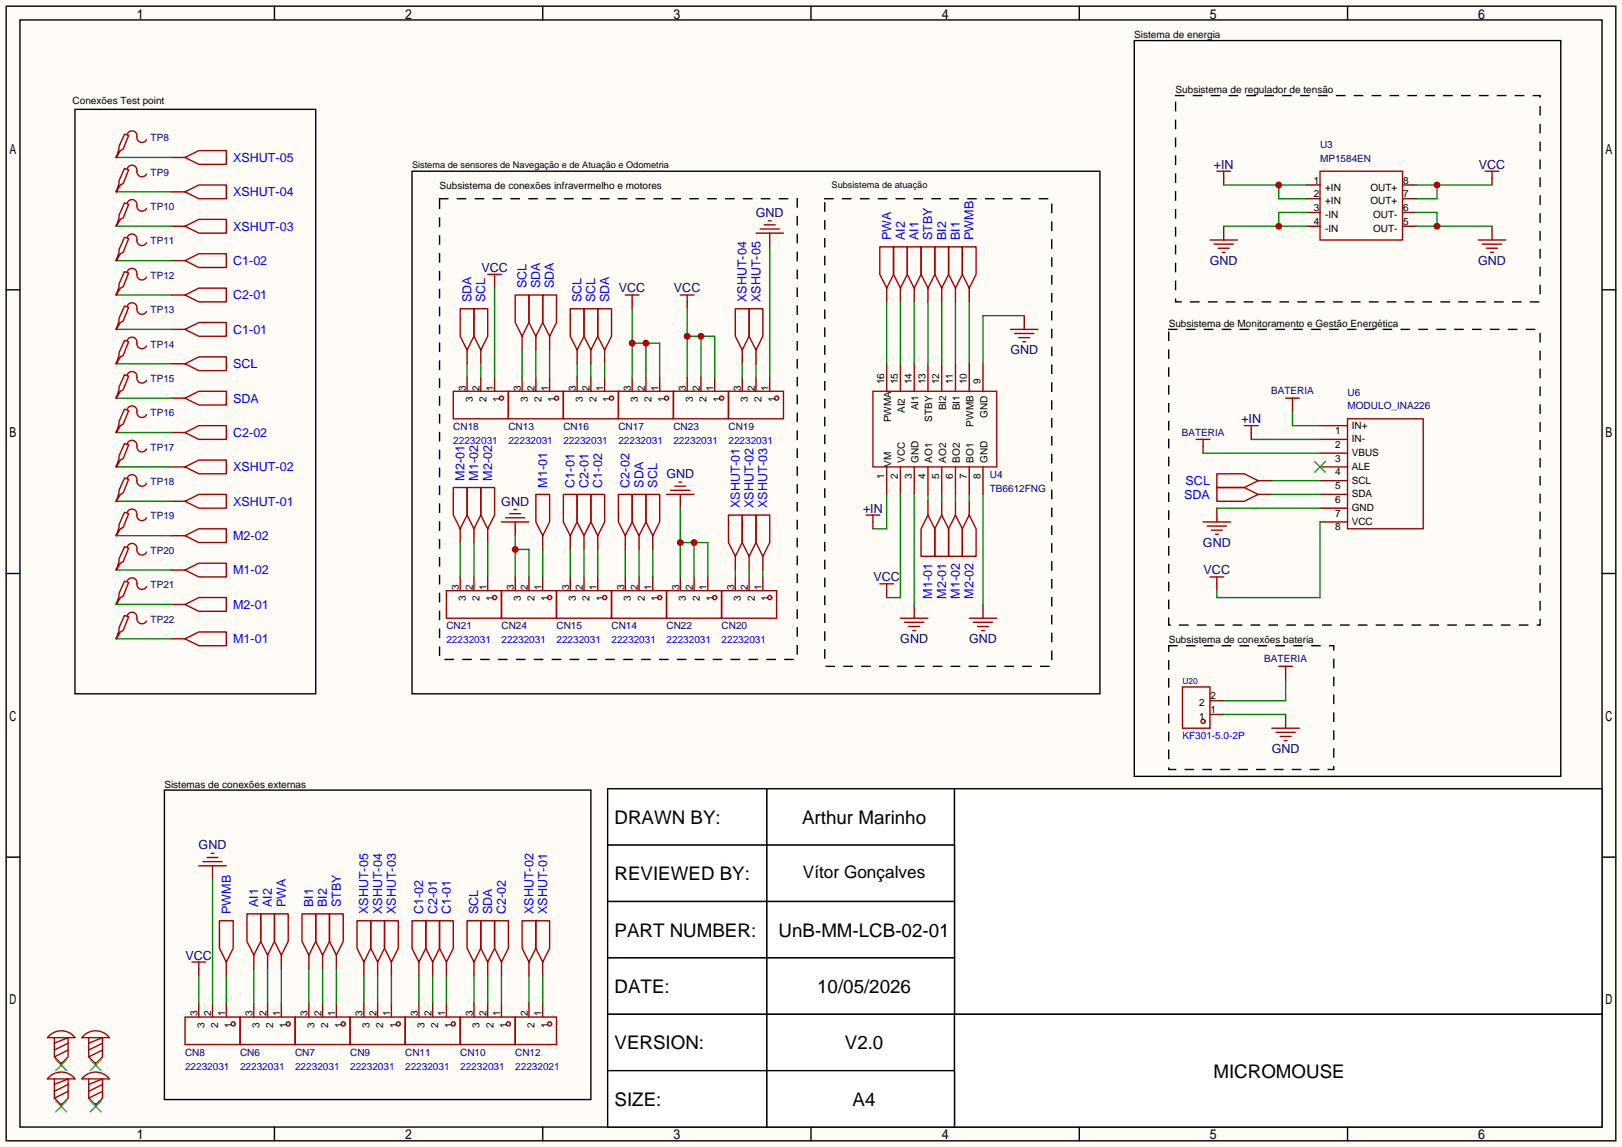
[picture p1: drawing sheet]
<svg xmlns="http://www.w3.org/2000/svg" width="299mm" height="212mm" viewBox="0 0 299 212" stroke-linecap="round" stroke-linejoin="round" font-family="sans-serif">
<path d="M0 0h299.5v211.8h-299.5z" fill="#fffcf7"/>
<g fill="none" stroke="#000" stroke-width=".25">
<path d="M1.1 1.1h297.2v209.6h-297.2zM3.7 3.7h292.1v204.5h-292.1zM50.7 1.1v2.6M100.2 1.1v2.6M149.7 1.1v2.6M199.3 1.1v2.6M248.8 1.1v2.6M1.1 53.5h2.6M295.8 53.5h2.5M1.1 105.9h2.6M295.8 105.9h2.5M1.1 158.3h2.6"/>
<path d="M295.8 158.3h2.5M50.7 208.2v2.5M100.2 208.2v2.5M149.7 208.2v2.5M199.3 208.2v2.5M248.8 208.2v2.5"/>
</g>
<path d="M112.2 145.7h29.4v10.4h-29.4z" fill="#fff"/>
<path d="M112.2 145.7h29.4v10.4h-29.4z" fill="none" stroke="#000" stroke-width=".25"/>
<path d="M141.6 145.7h34.6v10.4h-34.6z" fill="#fff"/>
<path d="M141.6 145.7h34.6v10.4h-34.6z" fill="none" stroke="#000" stroke-width=".25"/>
<path d="M176.2 145.7h119.6v41.6h-119.6z" fill="#fff"/>
<path d="M176.2 145.7h119.6v41.6h-119.6z" fill="none" stroke="#000" stroke-width=".25"/>
<path d="M112.2 156.1h29.4v10.4h-29.4z" fill="#fff"/>
<path d="M112.2 156.1h29.4v10.4h-29.4z" fill="none" stroke="#000" stroke-width=".25"/>
<path d="M141.6 156.1h34.6v10.4h-34.6z" fill="#fff"/>
<path d="M141.6 156.1h34.6v10.4h-34.6z" fill="none" stroke="#000" stroke-width=".25"/>
<path d="M112.2 166.5h29.4v10.4h-29.4z" fill="#fff"/>
<path d="M112.2 166.5h29.4v10.4h-29.4z" fill="none" stroke="#000" stroke-width=".25"/>
<path d="M141.6 166.5h34.6v10.4h-34.6z" fill="#fff"/>
<path d="M141.6 166.5h34.6v10.4h-34.6z" fill="none" stroke="#000" stroke-width=".25"/>
<path d="M112.2 176.9h29.4v10.4h-29.4z" fill="#fff"/>
<path d="M112.2 176.9h29.4v10.4h-29.4z" fill="none" stroke="#000" stroke-width=".25"/>
<path d="M141.6 176.9h34.6v10.4h-34.6z" fill="#fff"/>
<path d="M141.6 176.9h34.6v10.4h-34.6z" fill="none" stroke="#000" stroke-width=".25"/>
<path d="M112.2 187.3h29.4v10.4h-29.4z" fill="#fff"/>
<path d="M112.2 187.3h29.4v10.4h-29.4z" fill="none" stroke="#000" stroke-width=".25"/>
<path d="M141.6 187.3h34.6v10.4h-34.6z" fill="#fff"/>
<path d="M141.6 187.3h34.6v10.4h-34.6z" fill="none" stroke="#000" stroke-width=".25"/>
<path d="M176.2 187.3h119.6v20.9h-119.6z" fill="#fff"/>
<path d="M176.2 187.3h119.6v20.9h-119.6z" fill="none" stroke="#000" stroke-width=".25"/>
<path d="M112.2 197.7h29.4v10.5h-29.4z" fill="#fff"/>
<path d="M112.2 197.7h29.4v10.5h-29.4z" fill="none" stroke="#000" stroke-width=".25"/>
<path d="M141.6 197.7h34.6v10.5h-34.6z" fill="#fff"/>
<path d="M141.6 197.7h34.6v10.5h-34.6z" fill="none" stroke="#000" stroke-width=".25"/>
<g fill="none" stroke="#a10000" stroke-width=".25">
<path d="M224.7 31.6h2.5M225.9 31.6v1.3M243.7 31.6h15.3v12.7h-15.3zM162.4 45.6h2.6v5.1l-1.3 2.5-1.3-2.5zM165 45.6h2.5v5.1l-1.3 2.5-1.2-2.5zM167.5 45.6h2.6v5.1l-1.3 2.5-1.3-2.5zM172.6 45.6h2.5v5.1l-1.2 2.5-1.3-2.5zM175.1 45.6h2.6v5.1l-1.3 2.5-1.3-2.5zM177.7 45.6h2.5v5.1l-1.3 2.5-1.2-2.5zM161.2 72.3h22.8v13.9h-22.8zM186.6 60.8h5M187.3 61.6h3.6"/>
<path d="M188.1 62.4h2M188.8 63.1h.6M229.7 78.6h2.6M231 78.6v1.3M237.4 73.5h2.5M238.6 73.5v1.3M248.8 77.3h14v20.4h-14zM222.1 96.4h5.1M222.9 97.2h3.5M223.6 97.9h2.1M224.4 98.7h.5M224.7 87.5h5l2.6 1.3-2.6 1.2h-5z"/>
<path d="M224.7 90h5l2.6 1.3-2.6 1.3h-5zM162.4 107.8h2.6M163.7 107.8v1.3M166.2 114.2h5.1M167 114.9h3.6M167.8 115.7h2M168.5 116.5h.5M178.9 114.2h5.1M179.7 114.9h3.6M180.5 115.7h2M181.2 116.5h.5M223.4 106.6h2.5"/>
<path d="M224.7 106.6v1.2"/>
</g>
<g fill="none" stroke="#870000" stroke-width=".25">
<path d="M225.9 32.9v1.3M241.2 34.2h2.5M241.2 36.7h2.5M241.2 39.2h2.5M259 34.2h2.5M259 36.7h2.5M259 39.2h2.5M163.7 53.2v2.6M166.2 53.2v2.6M168.8 53.2v2.6M173.9 53.2v2.6M176.4 53.2v2.6"/>
<path d="M178.9 53.2v2.6M189.1 58.3v2.5M241.2 41.8h2.5M259 41.8h2.5M163.7 67.2v5.1M166.2 67.2v5.1M168.8 67.2v5.1M171.3 67.2v5.1M173.9 67.2v5.1M176.4 67.2v5.1M178.9 67.2v5.1M181.5 67.2v5.1"/>
<path d="M231 79.9v1.3M238.6 74.8v1.3M243.7 78.6h5.1M163.7 86.2v5.1M166.2 86.2v5.1M168.8 86.2v5.1M171.3 86.2v5.1M173.9 86.2v5.1M176.4 86.2v5.1M178.9 86.2v5.1M181.5 86.2v5.1M224.7 93.9v2.5"/>
<path d="M232.3 88.8h2.5M232.3 91.3h2.5M243.7 81.2h5.1M243.7 83.7h5.1M243.7 86.2h5.1M243.7 88.8h5.1M243.7 91.3h5.1M243.7 93.9h5.1M243.7 96.4h5.1M163.7 109.1v1.3M168.8 111.6v2.6M181.5 111.6v2.6"/>
<path d="M224.7 107.8v1.3"/>
</g>
<path d="M217 17.7h67.4v38.1h-67.4zM152.3 36.7h41.9v86.4h-41.9zM215.8 60.8h68.6v54.6h-68.6z" fill="none" stroke="#000" stroke-width=".25" stroke-dasharray="1.5 1.8"/>
<g fill="none" stroke="#008700" stroke-width=".25">
<path d="M225.9 34.2h15.3M236.1 34.2v2.5h5.1M163.7 55.8v11.4M166.2 55.8v11.4M168.8 55.8v11.4M173.9 55.8v11.4M176.4 55.8v11.4M178.9 55.8v11.4M189.1 58.3h-7.6v8.9M166.2 91.3v19.1h-2.5M168.8 91.3v20.3M181.5 91.3v20.3"/>
<path d="M224.7 93.9h19M234.8 88.8h8.9"/>
</g>
<path d="M242.7 85.2l2 2M244.7 85.2l-2 2" fill="none" stroke="#3c3" stroke-width=".25"/>
<circle cx="236.1" cy="34.2" r=".63" fill="#c00"/>
<path d="M225.9 41.8v2.5" fill="none" stroke="#870000" stroke-width=".25"/>
<path d="M223.4 44.3h5.1M224.2 45.1h3.5M224.9 45.8h2M225.7 46.6h.5" fill="none" stroke="#a10000" stroke-width=".25"/>
<path d="M241.2 39.2h-5.1v2.6M225.9 41.8h15.3" fill="none" stroke="#008700" stroke-width=".25"/>
<circle cx="236.1" cy="41.8" r=".63" fill="#c00"/>
<path d="M275.5 32.9v1.3M275.5 41.8v2.5" fill="none" stroke="#870000" stroke-width=".25"/>
<path d="M274.2 31.6h2.5M275.5 31.6v1.3M272.9 44.3h5.1M273.7 45.1h3.5M274.4 45.8h2.1M275.2 46.6h.5" fill="none" stroke="#a10000" stroke-width=".25"/>
<path d="M261.5 39.2h3.8v2.6M261.5 41.8h14" fill="none" stroke="#008700" stroke-width=".25"/>
<circle cx="265.3" cy="41.8" r=".63" fill="#c00"/>
<path d="M261.5 34.2h14M265.3 34.2v2.5h-3.8" fill="none" stroke="#008700" stroke-width=".25"/>
<circle cx="265.3" cy="34.2" r=".63" fill="#c00"/>
<g fill="none" stroke="#870000" stroke-width=".25">
<path d="M31.6 35.4h2.6M31.6 29.1h2.6M31.6 41.8h2.6M31.6 54.5h2.6M31.6 48.1h2.6M91.3 51.9v1.3M116.7 55.8v1.2M126.9 55.8v1.2M142.1 43.1v2.5M171.3 53.2v2.6M31.6 67.2h2.6M31.6 73.5h2.6"/>
<path d="M31.6 60.8h2.6M31.6 79.9h2.6M86.2 64.6v2.6M86.2 69.7v2.6M88.8 64.6v2.6M88.8 69.7v2.6M91.3 69.7v2.6M96.4 62.1v2.5M96.4 69.7v2.6M98.9 62.1v2.5M98.9 69.7v2.6M101.5 62.1v2.5"/>
<path d="M101.5 69.7v2.6M106.6 64.6v2.6M106.6 69.7v2.6M109.1 64.6v2.6M109.1 69.7v2.6M111.6 64.6v2.6M111.6 69.7v2.6M116.7 69.7v2.6M119.3 69.7v2.6M121.8 69.7v2.6M126.9 69.7v2.6M129.4 69.7v2.6"/>
<path d="M132 69.7v2.6M137 64.6v2.6M137 69.7v2.6M139.6 64.6v2.6M139.6 69.7v2.6M142.1 69.7v2.6M31.6 98.9h2.6M31.6 92.6h2.6M31.6 86.2h2.6M85 97.7v2.5M87.5 97.7v2.5M90 97.7v2.5"/>
<path d="M95.1 96.4v2.5M100.2 98.9v2.6M105.3 98.9v2.6M107.8 98.9v2.6M110.4 98.9v2.6M115.4 98.9v2.6M118 98.9v2.6M120.5 98.9v2.6M125.6 91.3v2.6M161.2 96.4v1.3M171.3 92.6v2.5M173.9 92.6v2.5"/>
<path d="M176.4 92.6v2.5M178.9 92.6v2.5M222.1 82.4v1.3M31.6 118h2.6M31.6 111.6h2.6M31.6 105.3h2.6M85 106.6v2.5M87.5 106.6v2.5M90 106.6v2.5M95.1 106.6v2.5M97.7 106.6v2.5M100.2 106.6v2.5"/>
<path d="M105.3 106.6v2.5M107.8 106.6v2.5M110.4 106.6v2.5M115.4 106.6v2.5M118 106.6v2.5M120.5 106.6v2.5M125.6 106.6v2.5M128.1 106.6v2.5M130.7 106.6v2.5M135.8 102.7v2.6M135.8 106.6v2.5M138.3 102.7v2.6"/>
<path d="M138.3 106.6v2.5M140.8 102.7v2.6M140.8 106.6v2.5M237.4 124.3v1.3M237.4 132v2.5M39.2 159.9v2.5M36.7 178.9v1.3M41.8 177.7v2.5M46.9 176.4v2.5M49.4 176.4v2.5M51.9 176.4v2.5M57 176.4v2.5"/>
<path d="M59.6 176.4v2.5M62.1 176.4v2.5M67.2 177.7v2.5M69.7 177.7v2.5M72.3 177.7v2.5M77.3 177.7v2.5M79.9 177.7v2.5M82.4 177.7v2.5M87.5 177.7v2.5M90 177.7v2.5M92.6 177.7v2.5M97.7 177.7v2.5"/>
<path d="M100.2 177.7v2.5M11.3 196.2v.5M17.7 196.2v.5M36.7 185.3v2.5M39.2 185.3v2.5M41.8 185.3v2.5M46.9 185.3v2.5M49.4 185.3v2.5M51.9 185.3v2.5M57 185.3v2.5M59.6 185.3v2.5M62.1 185.3v2.5"/>
<path d="M67.2 185.3v2.5M69.7 185.3v2.5M72.3 185.3v2.5M77.3 185.3v2.5M79.9 185.3v2.5M82.4 185.3v2.5M87.5 185.3v2.5M90 185.3v2.5M92.6 185.3v2.5M97.7 185.3v2.5M100.2 185.3v2.5M11.3 203.8v.5"/>
<path d="M17.7 203.8v.5"/>
</g>
<g fill="none" stroke="#a10000" stroke-width=".25">
<path d="M34.2 35.4l2.5-1.2h5.1v2.5h-5.1zM34.2 29.1l2.5-1.3h5.1v2.6h-5.1zM34.2 41.8l2.5-1.3h5.1v2.6h-5.1zM34.2 54.5l2.5-1.3h5.1v2.6h-5.1zM34.2 48.1l2.5-1.2h5.1v2.5h-5.1zM85 57h2.5v5.1l-1.3 2.5-1.2-2.5zM87.5 57h2.5v5.1l-1.2 2.5-1.3-2.5zM90 50.7h2.6M91.3 50.7v1.2M95.1 54.5h2.6v5.1l-1.3 2.5-1.3-2.5zM97.7 54.5h2.5v5.1l-1.3 2.5-1.2-2.5zM100.2 54.5h2.5v5.1l-1.2 2.5-1.3-2.5z"/>
<path d="M105.3 57h2.5v5.1l-1.2 2.5-1.3-2.5zM107.8 57h2.6v5.1l-1.3 2.5-1.3-2.5zM110.4 57h2.5v5.1l-1.3 2.5-1.2-2.5zM115.4 54.5h2.6M116.7 54.5v1.3M125.6 54.5h2.5M126.9 54.5v1.3M135.8 57h2.5v5.1l-1.3 2.5-1.2-2.5zM138.3 57h2.5v5.1l-1.2 2.5-1.3-2.5zM139.6 43.1h5.1M140.3 42.3h3.6M141.1 41.5h2"/>
<path d="M141.9 40.8h.5M170.1 45.6h2.5v5.1l-1.3 2.5-1.2-2.5zM34.2 67.2l2.5-1.3h5.1v2.6h-5.1zM34.2 73.5l2.5-1.2h5.1v2.5h-5.1zM34.2 60.8l2.5-1.2h5.1v2.5h-5.1zM34.2 79.9l2.5-1.3h5.1v2.6h-5.1zM83.7 72.3h10.2v5h-10.2zM93.9 72.3h10.1v5h-10.1zM104 72.3h10.2v5h-10.2zM114.2 72.3h10.1v5h-10.1zM124.3 72.3h10.2v5h-10.2zM134.5 72.3h10.2v5h-10.2z"/>
<path d="M34.2 98.9l2.5-1.2h5.1v2.5h-5.1zM34.2 92.6l2.5-1.3h5.1v2.6h-5.1zM34.2 86.2l2.5-1.2h5.1v2.5h-5.1zM83.7 90h2.5v5.1l-1.2 2.6-1.3-2.6zM86.2 90h2.6v5.1l-1.3 2.6-1.3-2.6zM88.8 90h2.5v5.1l-1.3 2.6-1.2-2.6zM92.6 96.4h5.1M93.3 95.6h3.6M94.1 94.9h2M94.9 94.1h.5M98.9 91.3h2.6v5.1l-1.3 2.5-1.3-2.5zM104 91.3h2.6v5.1l-1.3 2.5-1.3-2.5z"/>
<path d="M106.6 91.3h2.5v5.1l-1.3 2.5-1.2-2.5zM109.1 91.3h2.5v5.1l-1.2 2.5-1.3-2.5zM114.2 91.3h2.5v5.1l-1.3 2.5-1.2-2.5zM116.7 91.3h2.6v5.1l-1.3 2.5-1.3-2.5zM119.3 91.3h2.5v5.1l-1.3 2.5-1.2-2.5zM123.1 91.3h5M123.8 90.6h3.6M124.6 89.8h2M125.3 89h.6M134.5 95.1h2.5v5.1l-1.2 2.5-1.3-2.5zM137 95.1h2.6v5.1l-1.3 2.5-1.3-2.5zM139.6 95.1h2.5v5.1l-1.3 2.5-1.2-2.5z"/>
<path d="M159.9 95.1h2.5M161.2 95.1v1.3M171.3 95.1l1.3 2.6v5h-2.5v-5zM173.9 95.1l1.2 2.6v5h-2.5v-5zM176.4 95.1l1.3 2.6v5h-2.6v-5zM178.9 95.1l1.3 2.6v5h-2.5v-5zM220.9 81.2h2.5M222.1 81.2v1.2M34.2 118l2.5-1.3h5.1v2.6h-5.1zM34.2 111.6l2.5-1.2h5.1v2.5h-5.1zM34.2 105.3l2.5-1.3h5.1v2.6h-5.1zM82.4 109.1h10.2v5.1h-10.2z"/>
<path d="M92.6 109.1h10.1v5.1h-10.1zM102.7 109.1h10.2v5.1h-10.2zM112.9 109.1h10.2v5.1h-10.2zM123.1 109.1h10.1v5.1h-10.1zM133.2 109.1h10.2v5.1h-10.2zM234.8 134.5h5.1M235.6 135.3h3.5M236.1 123.1h2.5M236.3 136h2.1M237.1 136.8h.5M237.4 123.1v1.2M36.7 159.9h5.1"/>
<path d="M37.5 159.1h3.5M38.2 158.4h2.1M39 157.6h.5M35.4 177.7h2.6M36.7 177.7v1.2M40.5 170.1h2.6v5l-1.3 2.6-1.3-2.6zM45.6 168.8h2.5v5.1l-1.2 2.5-1.3-2.5zM48.1 168.8h2.6v5.1l-1.3 2.5-1.3-2.5zM50.7 168.8h2.5v5.1l-1.3 2.5-1.2-2.5zM55.8 168.8h2.5v5.1l-1.3 2.5-1.2-2.5zM58.3 168.8h2.5v5.1l-1.2 2.5-1.3-2.5zM60.8 168.8h2.6v5.1l-1.3 2.5-1.3-2.5z"/>
<path d="M65.9 170.1h2.6v5l-1.3 2.6-1.3-2.6zM68.5 170.1h2.5v5l-1.3 2.6-1.2-2.6zM71 170.1h2.5v5l-1.2 2.6-1.3-2.6zM76.1 170.1h2.5v5l-1.3 2.6-1.2-2.6zM78.6 170.1h2.6v5l-1.3 2.6-1.3-2.6zM81.2 170.1h2.5v5l-1.3 2.6-1.2-2.6zM86.2 170.1h2.6v5l-1.3 2.6-1.3-2.6zM88.8 170.1h2.5v5l-1.3 2.6-1.2-2.6zM91.3 170.1h2.6v5l-1.3 2.6-1.3-2.6zM96.4 170.1h2.5v5l-1.2 2.6-1.3-2.6zM98.9 170.1h2.6v5l-1.3 2.6-1.3-2.6zM9.2 198.8a3.2 3.2 0 0 1 4.6 .5h-5z"/>
<path d="M9.2 191.2a3.2 3.2 0 0 1 4.6 .4h-5zM10 199.3v3.5l1.3 1.3 1.3-1.3v-3.5l-2.6 1M10 191.6v3.6l1.3 1.3 1.3-1.3v-3.6l-2.6 1.1M12.6 192.7l-2.6 1.2M12.6 193.9l-2.6 1.3M15.5 198.8a3.2 3.2 0 0 1 4.7 .5h-5.1zM15.5 191.2a3.2 3.2 0 0 1 4.7 .4h-5.1zM16.4 199.3v3.5l1.3 1.3 1.2-1.3v-3.5l-2.5 1M16.4 191.6v3.6l1.3 1.3 1.2-1.3v-3.6l-2.5 1.1M18.9 192.7l-2.5 1.2M18.9 193.9l-2.5 1.3M34.2 187.8h10.1v5.1h-10.1z"/>
<path d="M44.3 187.8h10.2v5.1h-10.2zM54.5 187.8h10.1v5.1h-10.1zM64.6 187.8h10.2v5.1h-10.2zM74.8 187.8h10.2v5.1h-10.2zM85 187.8h10.1v5.1h-10.1zM95.1 187.8h7.6v5.1h-7.6zM12.6 200.3l-2.6 1.2M12.6 201.5l-2.6 1.3M18.9 200.3l-2.5 1.2M18.9 201.5l-2.5 1.3"/>
<circle cx="92.6" cy="73.5" r=".38"/>
<circle cx="102.7" cy="73.5" r=".38"/>
<circle cx="112.9" cy="73.5" r=".38"/>
<circle cx="123.1" cy="73.5" r=".38"/>
<circle cx="133.2" cy="73.5" r=".38"/>
<circle cx="143.4" cy="73.5" r=".38"/>
<circle cx="91.3" cy="110.4" r=".38"/>
<circle cx="101.5" cy="110.4" r=".38"/>
<circle cx="111.6" cy="110.4" r=".38"/>
<circle cx="121.8" cy="110.4" r=".38"/>
<circle cx="132" cy="110.4" r=".38"/>
<circle cx="142.1" cy="110.4" r=".38"/>
<circle cx="43.1" cy="189.1" r=".38"/>
<circle cx="53.2" cy="189.1" r=".38"/>
<circle cx="63.4" cy="189.1" r=".38"/>
<circle cx="73.5" cy="189.1" r=".38"/>
<circle cx="83.7" cy="189.1" r=".38"/>
<circle cx="93.9" cy="189.1" r=".38"/>
<circle cx="101.5" cy="189.1" r=".38"/>
</g>
<g fill="none" stroke="#008700" stroke-width=".25">
<path d="M21.5 35.4h10.1M21.5 29.1h10.1M21.5 54.5h10.1M21.5 48.1h10.1M91.3 53.2v16.5M116.7 57v12.7M171.3 55.8v11.4M21.5 60.8h10.1M21.5 79.9h10.1M21.5 67.2h10.1M21.5 73.5h10.1M86.2 67.2v2.5"/>
<path d="M88.8 67.2v2.5M96.4 64.6v5.1M98.9 64.6v5.1M101.5 64.6v5.1M106.6 67.2v2.5M109.1 67.2v2.5M111.6 67.2v2.5M116.7 63.4h5.1v6.3M119.3 63.4v6.3M137 67.2v2.5M139.6 67.2v2.5M238.6 76.1v2.5h5.1"/>
<path d="M21.5 92.6h10.1M21.5 86.2h10.1M163.7 91.3v6.4h-2.5M171.3 91.3v1.3M173.9 91.3v1.3M176.4 91.3v1.3M178.9 91.3v1.3M222.1 83.7h21.6M231 81.2h12.7M234.8 91.3h8.9M243.7 96.4v14h-19v-1.3M105.3 101.5v5.1"/>
<path d="M107.8 101.5v5.1M110.4 101.5v5.1M115.4 101.5v5.1M118 101.5v5.1M120.5 101.5v5.1M135.8 105.3v1.3M138.3 105.3v1.3M140.8 105.3v1.3M225.9 132h11.5M237.4 125.6v3.8h-11.5M46.9 178.9v6.4M49.4 178.9v6.4"/>
<path d="M51.9 178.9v6.4M57 178.9v6.4M59.6 178.9v6.4M62.1 178.9v6.4M41.8 180.2v5.1M67.2 180.2v5.1M69.7 180.2v5.1M72.3 180.2v5.1M77.3 180.2v5.1M79.9 180.2v5.1M82.4 180.2v5.1M87.5 180.2v5.1"/>
<path d="M90 180.2v5.1M92.6 180.2v5.1M97.7 180.2v5.1M100.2 180.2v5.1"/>
</g>
<path d="M81.2 36.7h66v85.1h-66zM215.8 119.3h30.5v22.8h-30.5z" fill="none" stroke="#000" stroke-width=".25" stroke-dasharray="1.5 1.8"/>
<path d="M10.3 195.7l2 2M12.3 195.7l-2 2M16.6 195.7l2.1 2M18.7 195.7l-2.1 2M10.3 203.3l2 2.1M12.3 203.3l-2 2.1M16.6 203.3l2.1 2.1M18.7 203.3l-2.1 2.1" fill="none" stroke="#3c3" stroke-width=".25"/>
<path d="M209.4 7.5h78.8v135.9h-78.8zM76.1 31.6h127v96.5h-127z" fill="none" stroke="#000" stroke-width=".25"/>
<g fill="#c00">
<circle cx="116.7" cy="63.4" r=".63"/>
<circle cx="119.3" cy="63.4" r=".63"/>
</g>
<path d="M126.9 57v12.7M126.9 62.1h5.1v7.6M129.4 62.1v7.6" fill="none" stroke="#008700" stroke-width=".25"/>
<g fill="#c00">
<circle cx="126.9" cy="62.1" r=".63"/>
<circle cx="129.4" cy="62.1" r=".63"/>
</g>
<path d="M125.6 93.9v12.7M125.6 100.2h5.1v6.4M128.1 100.2v6.4" fill="none" stroke="#008700" stroke-width=".25"/>
<g fill="#c00">
<circle cx="125.6" cy="100.2" r=".63"/>
<circle cx="128.1" cy="100.2" r=".63"/>
</g>
<path d="M142.1 45.6v24.1M95.1 98.9v7.7M85 100.2v6.4M87.5 100.2v6.4M90 100.2v6.4M95.1 101.5h2.6v5.1M100.2 101.5v5.1" fill="none" stroke="#008700" stroke-width=".25"/>
<circle cx="95.1" cy="101.5" r=".63" fill="#c00"/>
<path d="M21.5 41.8h10.1M21.5 98.9h10.1M21.5 105.3h10.1M21.5 111.6h10.1M21.5 118h10.1M39.2 162.4v22.9M36.7 180.2v5.1" fill="none" stroke="#008700" stroke-width=".25"/>
<g fill="none" stroke="#a10000" stroke-width=".25">
<path d="M23 37.5l.7 .2-1 2.6-.5 .2-.7 1.3 .5-1.5v-.5zM23 31.1l.7 .3-1 2.5-.5 .3-.7 1.2 .5-1.5v-.5zM23 24.8l.7 .2-1 2.6-.5 .2-.7 1.3 .5-1.5v-.5zM23.5 37.5a.93 .93 0 0 1 1.1-.6 .93 .93 0 0 1 .7 1.1 .94 .94 0 0 0 .7 1 .94 .94 0 0 0 1.1-.5M23.5 31.1a.93 .93 0 0 1 1.1-.5 .93 .93 0 0 1 .7 1 .94 .94 0 0 0 .7 1 .94 .94 0 0 0 1.1-.5M23.5 24.8a.93 .93 0 0 1 1.1-.6 .93 .93 0 0 1 .7 1.1 .94 .94 0 0 0 .7 1 .94 .94 0 0 0 1.1-.5M23 56.5l.7 .3-1 2.5-.5 .3-.7 1.2 .5-1.5v-.5zM23 50.2l.7 .2-1 2.6-.5 .2-.7 1.3 .5-1.5v-.5zM23 43.8l.7 .3-1 2.5-.5 .3-.7 1.2 .5-1.5v-.5zM23.5 56.5a.93 .93 0 0 1 1.1-.5 .93 .93 0 0 1 .7 1 .94 .94 0 0 0 .7 1 .94 .94 0 0 0 1.1-.5M23.5 50.2a.93 .93 0 0 1 1.1-.6 .93 .93 0 0 1 .7 1.1 .94 .94 0 0 0 .7 1 .94 .94 0 0 0 1.1-.5M23.5 43.8a.93 .93 0 0 1 1.1-.5 .93 .93 0 0 1 .7 1 .94 .94 0 0 0 .7 1 .94 .94 0 0 0 1.1-.5"/>
<path d="M23 75.6l.7 .2-1 2.6-.5 .2-.7 1.3 .5-1.5v-.5zM23 69.2l.7 .3-1 2.5-.5 .3-.7 1.2 .5-1.5v-.5zM23 62.9l.7 .2-1 2.6-.5 .2-.7 1.3 .5-1.5v-.5zM23.5 75.6a.93 .93 0 0 1 1.1-.6 .93 .93 0 0 1 .7 1.1 .94 .94 0 0 0 .7 1 .94 .94 0 0 0 1.1-.5M23.5 69.2a.93 .93 0 0 1 1.1-.5 .93 .93 0 0 1 .7 1 .94 .94 0 0 0 .7 1 .94 .94 0 0 0 1.1-.5M23.5 62.9a.93 .93 0 0 1 1.1-.6 .93 .93 0 0 1 .7 1.1 .94 .94 0 0 0 .7 1 .94 .94 0 0 0 1.1-.5M23 94.6l.7 .3-1 2.5-.5 .3-.7 1.2 .5-1.5v-.5zM23 88.3l.7 .2-1 2.6-.5 .2-.7 1.3 .5-1.5v-.5zM23 81.9l.7 .3-1 2.5-.5 .3-.7 1.2 .5-1.5v-.5zM23.5 94.6a.93 .93 0 0 1 1.1-.5 .93 .93 0 0 1 .7 1 .94 .94 0 0 0 .7 1 .94 .94 0 0 0 1.1-.5M23.5 88.3a.93 .93 0 0 1 1.1-.6 .93 .93 0 0 1 .7 1.1 .94 .94 0 0 0 .7 1 .94 .94 0 0 0 1.1-.5M23.5 81.9a.93 .93 0 0 1 1.1-.5 .93 .93 0 0 1 .7 1 .94 .94 0 0 0 .7 1 .94 .94 0 0 0 1.1-.5"/>
<path d="M23 113.7l.7 .2-1 2.6-.5 .2-.7 1.3 .5-1.5v-.5zM23 107.3l.7 .3-1 2.5-.5 .3-.7 1.2 .5-1.5v-.5zM23 101l.7 .2-1 2.6-.5 .2-.7 1.3 .5-1.5v-.5zM23.5 113.7a.93 .93 0 0 1 1.1-.6 .93 .93 0 0 1 .7 1.1 .94 .94 0 0 0 .7 1 .94 .94 0 0 0 1.1-.5M23.5 107.3a.93 .93 0 0 1 1.1-.5 .93 .93 0 0 1 .7 1 .94 .94 0 0 0 .7 1 .94 .94 0 0 0 1.1-.5M23.5 101a.93 .93 0 0 1 1.1-.6 .93 .93 0 0 1 .7 1.1 .94 .94 0 0 0 .7 1 .94 .94 0 0 0 1.1-.5M218.3 126.9h5.1v7.6h-5.1z"/>
<circle cx="222.1" cy="133.2" r=".38"/>
</g>
<g fill="none" stroke="#870000" stroke-width=".25">
<path d="M21.5 28.8v.3M21.5 35.2v.2M21.5 41.5v.3M21.5 47.9v.2M21.5 54.2v.3M21.5 60.6v.2M21.5 66.9v.3M21.5 73.3v.2M21.5 79.6v.3M21.5 86v.2M21.5 92.3v.3M21.5 98.7v.2"/>
<path d="M21.5 105v.3M21.5 111.4v.2M21.5 117.7v.3M223.4 132h2.5M223.4 129.4h2.5"/>
</g>
<path d="M13.8 20.2h44.5v107.9h-44.5zM30.4 145.9h78.7v57.2h-78.7z" fill="none" stroke="#000" stroke-width=".25"/>
<g font-size="3.5">
<text x="113.5" y="152.1">DRAWN BY:</text>
<text x="148.1" y="152.1">Arthur Marinho</text>
<text x="113.5" y="162.6">REVIEWED BY:</text>
<text x="113.5" y="173">PART NUMBER:</text>
<text x="143.8" y="173">UnB-MM-LCB-02-01</text>
<text x="113.5" y="183.4">DATE:</text>
<text x="150.9" y="183.4">10/05/2026</text>
<text x="113.5" y="193.8">VERSION:</text>
<text x="156" y="193.8">V2.0</text>
<text x="224" y="199">MICROMOUSE</text>
<text x="113.5" y="204.2">SIZE:</text>
<text x="157.4" y="204.2">A4</text>
</g>
<text font-size="3.2" x="148.2" y="162.2">Vítor Gonçalves</text>
<g font-size="2.3" fill="#00f">
<text x="43.1" y="29.9">XSHUT-05</text>
<text x="43.1" y="36.2">XSHUT-04</text>
<text x="43.1" y="42.6">XSHUT-03</text>
<text x="164.5" y="44.3" transform="rotate(-90 164.5 44.3)">PWA</text>
<text x="167.1" y="44.3" transform="rotate(-90 167.1 44.3)">AI2</text>
<text x="169.6" y="44.3" transform="rotate(-90 169.6 44.3)">AI1</text>
<text x="172.1" y="44.3" transform="rotate(-90 172.1 44.3)">STBY</text>
<text x="174.7" y="44.3" transform="rotate(-90 174.7 44.3)">BI2</text>
<text x="177.2" y="44.3" transform="rotate(-90 177.2 44.3)">BI1</text>
<text x="179.8" y="44.3" transform="rotate(-90 179.8 44.3)">PWMB</text>
<text x="43.1" y="48.9">C1-02</text>
<text x="97.2" y="53.2" transform="rotate(-90 97.2 53.2)">SCL</text>
<text x="99.7" y="53.2" transform="rotate(-90 99.7 53.2)">SDA</text>
<text x="102.3" y="53.2" transform="rotate(-90 102.3 53.2)">SDA</text>
<text x="43.1" y="55.3">C2-01</text>
<text x="87" y="55.8" transform="rotate(-90 87 55.8)">SDA</text>
<text x="89.6" y="55.8" transform="rotate(-90 89.6 55.8)">SCL</text>
<text x="107.4" y="55.8" transform="rotate(-90 107.4 55.8)">SCL</text>
<text x="109.9" y="55.8" transform="rotate(-90 109.9 55.8)">SCL</text>
<text x="112.4" y="55.8" transform="rotate(-90 112.4 55.8)">SDA</text>
<text x="137.8" y="55.8" transform="rotate(-90 137.8 55.8)">XSHUT-04</text>
<text x="140.4" y="55.8" transform="rotate(-90 140.4 55.8)">XSHUT-05</text>
<text x="43.1" y="61.6">C1-01</text>
<text x="43.1" y="68">SCL</text>
<text x="43.1" y="74.3">SDA</text>
<text x="43.1" y="80.7">C2-02</text>
<text x="43.1" y="87">XSHUT-02</text>
<text x="85.8" y="88.8" transform="rotate(-90 85.8 88.8)">M2-01</text>
<text x="88.3" y="88.8" transform="rotate(-90 88.3 88.8)">M1-02</text>
<text x="90.9" y="88.8" transform="rotate(-90 90.9 88.8)">M2-02</text>
<text x="218.9" y="89.6">SCL</text>
<text x="43.1" y="93.4">XSHUT-01</text>
<text x="101" y="90" transform="rotate(-90 101 90)">M1-01</text>
<text x="106.1" y="90" transform="rotate(-90 106.1 90)">C1-01</text>
<text x="108.6" y="90" transform="rotate(-90 108.6 90)">C2-01</text>
<text x="111.2" y="90" transform="rotate(-90 111.2 90)">C1-02</text>
<text x="116.3" y="90" transform="rotate(-90 116.3 90)">C2-02</text>
<text x="118.8" y="90" transform="rotate(-90 118.8 90)">SDA</text>
<text x="121.3" y="90" transform="rotate(-90 121.3 90)">SCL</text>
<text x="136.6" y="93.9" transform="rotate(-90 136.6 93.9)">XSHUT-01</text>
<text x="139.1" y="93.9" transform="rotate(-90 139.1 93.9)">XSHUT-02</text>
<text x="141.7" y="93.9" transform="rotate(-90 141.7 93.9)">XSHUT-03</text>
<text x="218.6" y="92.1">SDA</text>
<text x="43.1" y="99.7">M2-02</text>
<text x="43.1" y="106.1">M1-02</text>
<text x="43.1" y="112.4">M2-01</text>
<text x="172.1" y="110.6" transform="rotate(-90 172.1 110.6)">M1-01</text>
<text x="174.7" y="110.6" transform="rotate(-90 174.7 110.6)">M2-01</text>
<text x="177.2" y="110.6" transform="rotate(-90 177.2 110.6)">M1-02</text>
<text x="179.8" y="110.6" transform="rotate(-90 179.8 110.6)">M2-02</text>
<text x="43.1" y="118.8">M1-01</text>
<text x="47.7" y="167.5" transform="rotate(-90 47.7 167.5)">AI1</text>
<text x="50.2" y="167.5" transform="rotate(-90 50.2 167.5)">AI2</text>
<text x="52.8" y="167.5" transform="rotate(-90 52.8 167.5)">PWA</text>
<text x="57.8" y="167.5" transform="rotate(-90 57.8 167.5)">BI1</text>
<text x="60.4" y="167.5" transform="rotate(-90 60.4 167.5)">BI2</text>
<text x="62.9" y="167.5" transform="rotate(-90 62.9 167.5)">STBY</text>
<text x="42.6" y="168.8" transform="rotate(-90 42.6 168.8)">PWMB</text>
<text x="68" y="168.8" transform="rotate(-90 68 168.8)">XSHUT-05</text>
<text x="70.5" y="168.8" transform="rotate(-90 70.5 168.8)">XSHUT-04</text>
<text x="73.1" y="168.8" transform="rotate(-90 73.1 168.8)">XSHUT-03</text>
<text x="78.2" y="168.8" transform="rotate(-90 78.2 168.8)">C1-02</text>
<text x="80.7" y="168.8" transform="rotate(-90 80.7 168.8)">C2-01</text>
<text x="83.2" y="168.8" transform="rotate(-90 83.2 168.8)">C1-01</text>
<text x="88.3" y="168.8" transform="rotate(-90 88.3 168.8)">SCL</text>
<text x="90.9" y="168.8" transform="rotate(-90 90.9 168.8)">SDA</text>
<text x="93.4" y="168.8" transform="rotate(-90 93.4 168.8)">C2-02</text>
<text x="98.5" y="168.8" transform="rotate(-90 98.5 168.8)">XSHUT-02</text>
<text x="101" y="168.8" transform="rotate(-90 101 168.8)">XSHUT-01</text>
</g>
<g font-size="2.3" fill="#000080">
<text x="224.1" y="31.2">+IN</text>
<text x="273" y="31.2">VCC</text>
<text x="139.5" y="40.1">GND</text>
<text x="88.9" y="50.2">VCC</text>
<text x="223.4" y="48.9">GND</text>
<text x="272.9" y="48.9">GND</text>
<text x="114.3" y="54">VCC</text>
<text x="124.4" y="54">VCC</text>
<text x="186.5" y="65.5">GND</text>
<text x="229.2" y="78.2">+IN</text>
<text x="123" y="88.3">GND</text>
<text x="92.6" y="93.4">GND</text>
<text x="159.3" y="94.7">+IN</text>
<text x="222.1" y="101">GND</text>
<text x="161.3" y="107.4">VCC</text>
<text x="222.2" y="106.1">VCC</text>
<text x="166.2" y="118.8">GND</text>
<text x="178.9" y="118.8">GND</text>
<text x="234.8" y="139.1">GND</text>
<text x="36.7" y="156.9">GND</text>
<text x="34.3" y="177.2">VCC</text>
</g>
<g font-size="1.8">
<text x="209.4" y="7">Sistema de energia</text>
<text x="217" y="17.2">Subsistema de regulador de tensão</text>
<text x="13.4" y="19.2">Conexões Test point</text>
<text x="81.2" y="35">Subsistema de conexões infravermelho e motores</text>
<text x="242.6" y="33.9">1</text>
<text x="244.7" y="35.2">+IN</text>
<text x="253" y="35.2">OUT+</text>
<text x="259.1" y="33.9">8</text>
<text x="242.6" y="36.5">2</text>
<text x="242.6" y="39">3</text>
<text x="242.6" y="41.6">4</text>
<text x="244.7" y="37.7">+IN</text>
<text x="244.7" y="40.3">-IN</text>
<text x="253" y="37.7">OUT+</text>
<text x="253.5" y="40.3">OUT-</text>
<text x="259.1" y="41.6">5</text>
<text x="259.1" y="39">6</text>
<text x="259.1" y="36.5">7</text>
<text x="244.7" y="42.8">-IN</text>
<text x="253.5" y="42.8">OUT-</text>
<text x="215.8" y="60.4">Subsistema de Monitoramento e Gestão Energética</text>
<text x="163.2" y="71" transform="rotate(-90 163.2 71)">16</text>
<text x="165.8" y="71" transform="rotate(-90 165.8 71)">15</text>
<text x="168.3" y="71" transform="rotate(-90 168.3 71)">14</text>
<text x="170.9" y="71" transform="rotate(-90 170.9 71)">13</text>
<text x="173.4" y="71" transform="rotate(-90 173.4 71)">12</text>
<text x="175.9" y="71" transform="rotate(-90 175.9 71)">11</text>
<text x="178.5" y="71" transform="rotate(-90 178.5 71)">10</text>
<text x="181" y="71" transform="rotate(-90 181 71)">9</text>
<text x="86" y="72.1" transform="rotate(-90 86 72.1)">3</text>
<text x="87.3" y="74.2" transform="rotate(-90 87.3 74.2)">3</text>
<text x="88.5" y="72.1" transform="rotate(-90 88.5 72.1)">2</text>
<text x="89.8" y="74.2" transform="rotate(-90 89.8 74.2)">2</text>
<text x="91.1" y="72.1" transform="rotate(-90 91.1 72.1)">1</text>
<text x="92.4" y="74.2" transform="rotate(-90 92.4 74.2)">1</text>
<text x="96.2" y="72.1" transform="rotate(-90 96.2 72.1)">3</text>
<text x="97.4" y="74.2" transform="rotate(-90 97.4 74.2)">3</text>
<text x="98.7" y="72.1" transform="rotate(-90 98.7 72.1)">2</text>
<text x="100" y="74.2" transform="rotate(-90 100 74.2)">2</text>
<text x="101.2" y="72.1" transform="rotate(-90 101.2 72.1)">1</text>
<text x="102.5" y="74.2" transform="rotate(-90 102.5 74.2)">1</text>
<text x="106.3" y="72.1" transform="rotate(-90 106.3 72.1)">3</text>
<text x="107.6" y="74.2" transform="rotate(-90 107.6 74.2)">3</text>
<text x="108.9" y="72.1" transform="rotate(-90 108.9 72.1)">2</text>
<text x="110.1" y="74.2" transform="rotate(-90 110.1 74.2)">2</text>
<text x="111.4" y="72.1" transform="rotate(-90 111.4 72.1)">1</text>
<text x="112.7" y="74.2" transform="rotate(-90 112.7 74.2)">1</text>
<text x="116.5" y="72.1" transform="rotate(-90 116.5 72.1)">3</text>
<text x="117.8" y="74.2" transform="rotate(-90 117.8 74.2)">3</text>
<text x="119" y="72.1" transform="rotate(-90 119 72.1)">2</text>
<text x="120.3" y="74.2" transform="rotate(-90 120.3 74.2)">2</text>
<text x="121.6" y="72.1" transform="rotate(-90 121.6 72.1)">1</text>
<text x="122.8" y="74.2" transform="rotate(-90 122.8 74.2)">1</text>
<text x="126.6" y="72.1" transform="rotate(-90 126.6 72.1)">3</text>
<text x="127.9" y="74.2" transform="rotate(-90 127.9 74.2)">3</text>
<text x="129.2" y="72.1" transform="rotate(-90 129.2 72.1)">2</text>
<text x="130.5" y="74.2" transform="rotate(-90 130.5 74.2)">2</text>
<text x="131.7" y="72.1" transform="rotate(-90 131.7 72.1)">1</text>
<text x="133" y="74.2" transform="rotate(-90 133 74.2)">1</text>
<text x="136.8" y="72.1" transform="rotate(-90 136.8 72.1)">3</text>
<text x="138.1" y="74.2" transform="rotate(-90 138.1 74.2)">3</text>
<text x="139.3" y="72.1" transform="rotate(-90 139.3 72.1)">2</text>
<text x="140.6" y="74.2" transform="rotate(-90 140.6 74.2)">2</text>
<text x="141.9" y="72.1" transform="rotate(-90 141.9 72.1)">1</text>
<text x="143.2" y="74.2" transform="rotate(-90 143.2 74.2)">1</text>
<text x="167.1" y="76.3" transform="rotate(-90 167.1 76.3)">AI2</text>
<text x="169.6" y="75.8" transform="rotate(-90 169.6 75.8)">AI1</text>
<text x="172.1" y="77.9" transform="rotate(-90 172.1 77.9)">STBY</text>
<text x="174.7" y="75.8" transform="rotate(-90 174.7 75.8)">BI2</text>
<text x="177.2" y="75.8" transform="rotate(-90 177.2 75.8)">BI1</text>
<text x="182.3" y="77.1" transform="rotate(-90 182.3 77.1)">GND</text>
<text x="164.5" y="78" transform="rotate(-90 164.5 78)">PWMA</text>
<text x="179.8" y="78.8" transform="rotate(-90 179.8 78.8)">PWMB</text>
<text x="246.5" y="80.2">1</text>
<text x="246.5" y="82.7">2</text>
<text x="249.6" y="79.2">IN+</text>
<text x="249.6" y="81.7">IN-</text>
<text x="163.2" y="88.5" transform="rotate(-90 163.2 88.5)">1</text>
<text x="164.5" y="86.2" transform="rotate(-90 164.5 86.2)">VM</text>
<text x="165.8" y="88.5" transform="rotate(-90 165.8 88.5)">2</text>
<text x="167.1" y="85.5" transform="rotate(-90 167.1 85.5)">VCC</text>
<text x="168.3" y="88.5" transform="rotate(-90 168.3 88.5)">3</text>
<text x="169.6" y="85.5" transform="rotate(-90 169.6 85.5)">GND</text>
<text x="170.9" y="88.5" transform="rotate(-90 170.9 88.5)">4</text>
<text x="172.1" y="85.5" transform="rotate(-90 172.1 85.5)">AO1</text>
<text x="173.4" y="88.5" transform="rotate(-90 173.4 88.5)">5</text>
<text x="174.7" y="85.5" transform="rotate(-90 174.7 85.5)">AO2</text>
<text x="175.9" y="88.5" transform="rotate(-90 175.9 88.5)">6</text>
<text x="177.2" y="85.5" transform="rotate(-90 177.2 85.5)">BO2</text>
<text x="178.5" y="88.5" transform="rotate(-90 178.5 88.5)">7</text>
<text x="179.8" y="85.5" transform="rotate(-90 179.8 85.5)">BO1</text>
<text x="181" y="88.5" transform="rotate(-90 181 88.5)">8</text>
<text x="182.3" y="85.5" transform="rotate(-90 182.3 85.5)">GND</text>
<text x="246.5" y="85.3">3</text>
<text x="246.5" y="87.8">4</text>
<text x="249.6" y="84.2">VBUS</text>
<text x="249.6" y="86.8">ALE</text>
<text x="249.6" y="89.3">SCL</text>
<text x="246.5" y="90.3">5</text>
<text x="246.5" y="92.9">6</text>
<text x="246.5" y="95.4">7</text>
<text x="249.6" y="91.9">SDA</text>
<text x="249.6" y="94.4">GND</text>
<text x="246.5" y="98">8</text>
<text x="249.6" y="96.9">VCC</text>
<text x="84.7" y="109" transform="rotate(-90 84.7 109)">3</text>
<text x="86" y="111.1" transform="rotate(-90 86 111.1)">3</text>
<text x="87.3" y="109" transform="rotate(-90 87.3 109)">2</text>
<text x="88.5" y="111.1" transform="rotate(-90 88.5 111.1)">2</text>
<text x="89.8" y="109" transform="rotate(-90 89.8 109)">1</text>
<text x="91.1" y="111.1" transform="rotate(-90 91.1 111.1)">1</text>
<text x="94.9" y="109" transform="rotate(-90 94.9 109)">3</text>
<text x="96.2" y="111.1" transform="rotate(-90 96.2 111.1)">3</text>
<text x="97.4" y="109" transform="rotate(-90 97.4 109)">2</text>
<text x="98.7" y="111.1" transform="rotate(-90 98.7 111.1)">2</text>
<text x="100" y="109" transform="rotate(-90 100 109)">1</text>
<text x="101.2" y="111.1" transform="rotate(-90 101.2 111.1)">1</text>
<text x="105.1" y="109" transform="rotate(-90 105.1 109)">3</text>
<text x="106.3" y="111.1" transform="rotate(-90 106.3 111.1)">3</text>
<text x="107.6" y="109" transform="rotate(-90 107.6 109)">2</text>
<text x="108.9" y="111.1" transform="rotate(-90 108.9 111.1)">2</text>
<text x="110.1" y="109" transform="rotate(-90 110.1 109)">1</text>
<text x="111.4" y="111.1" transform="rotate(-90 111.4 111.1)">1</text>
<text x="115.2" y="109" transform="rotate(-90 115.2 109)">3</text>
<text x="116.5" y="111.1" transform="rotate(-90 116.5 111.1)">3</text>
<text x="117.8" y="109" transform="rotate(-90 117.8 109)">2</text>
<text x="119" y="111.1" transform="rotate(-90 119 111.1)">2</text>
<text x="120.3" y="109" transform="rotate(-90 120.3 109)">1</text>
<text x="121.6" y="111.1" transform="rotate(-90 121.6 111.1)">1</text>
<text x="125.4" y="109" transform="rotate(-90 125.4 109)">3</text>
<text x="126.6" y="111.1" transform="rotate(-90 126.6 111.1)">3</text>
<text x="127.9" y="109" transform="rotate(-90 127.9 109)">2</text>
<text x="129.2" y="111.1" transform="rotate(-90 129.2 111.1)">2</text>
<text x="130.5" y="109" transform="rotate(-90 130.5 109)">1</text>
<text x="131.7" y="111.1" transform="rotate(-90 131.7 111.1)">1</text>
<text x="135.5" y="109" transform="rotate(-90 135.5 109)">3</text>
<text x="136.8" y="111.1" transform="rotate(-90 136.8 111.1)">3</text>
<text x="138.1" y="109" transform="rotate(-90 138.1 109)">2</text>
<text x="139.3" y="111.1" transform="rotate(-90 139.3 111.1)">2</text>
<text x="140.6" y="109" transform="rotate(-90 140.6 109)">1</text>
<text x="141.9" y="111.1" transform="rotate(-90 141.9 111.1)">1</text>
<text x="215.8" y="118.8">Subsistema de conexões bateria</text>
<text x="221.4" y="130.5">2</text>
<text x="223.5" y="131.7">1</text>
<text x="223.5" y="129.2">2</text>
<text x="221.4" y="133">1</text>
<text x="30.4" y="145.5">Sistemas de conexões externas</text>
<text x="36.5" y="187.7" transform="rotate(-90 36.5 187.7)">3</text>
<text x="37.7" y="189.8" transform="rotate(-90 37.7 189.8)">3</text>
<text x="39" y="187.7" transform="rotate(-90 39 187.7)">2</text>
<text x="40.3" y="189.8" transform="rotate(-90 40.3 189.8)">2</text>
<text x="41.6" y="187.7" transform="rotate(-90 41.6 187.7)">1</text>
<text x="42.8" y="189.8" transform="rotate(-90 42.8 189.8)">1</text>
<text x="46.6" y="187.7" transform="rotate(-90 46.6 187.7)">3</text>
<text x="47.9" y="189.8" transform="rotate(-90 47.9 189.8)">3</text>
<text x="49.2" y="187.7" transform="rotate(-90 49.2 187.7)">2</text>
<text x="50.4" y="189.8" transform="rotate(-90 50.4 189.8)">2</text>
<text x="51.7" y="187.7" transform="rotate(-90 51.7 187.7)">1</text>
<text x="53" y="189.8" transform="rotate(-90 53 189.8)">1</text>
<text x="56.8" y="187.7" transform="rotate(-90 56.8 187.7)">3</text>
<text x="58.1" y="189.8" transform="rotate(-90 58.1 189.8)">3</text>
<text x="59.3" y="187.7" transform="rotate(-90 59.3 187.7)">2</text>
<text x="60.6" y="189.8" transform="rotate(-90 60.6 189.8)">2</text>
<text x="61.9" y="187.7" transform="rotate(-90 61.9 187.7)">1</text>
<text x="63.1" y="189.8" transform="rotate(-90 63.1 189.8)">1</text>
<text x="67" y="187.7" transform="rotate(-90 67 187.7)">3</text>
<text x="68.2" y="189.8" transform="rotate(-90 68.2 189.8)">3</text>
<text x="69.5" y="187.7" transform="rotate(-90 69.5 187.7)">2</text>
<text x="70.8" y="189.8" transform="rotate(-90 70.8 189.8)">2</text>
<text x="72" y="187.7" transform="rotate(-90 72 187.7)">1</text>
<text x="73.3" y="189.8" transform="rotate(-90 73.3 189.8)">1</text>
<text x="77.1" y="187.7" transform="rotate(-90 77.1 187.7)">3</text>
<text x="78.4" y="189.8" transform="rotate(-90 78.4 189.8)">3</text>
<text x="79.7" y="187.7" transform="rotate(-90 79.7 187.7)">2</text>
<text x="80.9" y="189.8" transform="rotate(-90 80.9 189.8)">2</text>
<text x="82.2" y="187.7" transform="rotate(-90 82.2 187.7)">1</text>
<text x="83.5" y="189.8" transform="rotate(-90 83.5 189.8)">1</text>
<text x="87.3" y="187.7" transform="rotate(-90 87.3 187.7)">3</text>
<text x="88.5" y="189.8" transform="rotate(-90 88.5 189.8)">3</text>
<text x="89.8" y="187.7" transform="rotate(-90 89.8 187.7)">2</text>
<text x="91.1" y="189.8" transform="rotate(-90 91.1 189.8)">2</text>
<text x="92.4" y="187.7" transform="rotate(-90 92.4 187.7)">1</text>
<text x="93.6" y="189.8" transform="rotate(-90 93.6 189.8)">1</text>
<text x="97.4" y="187.7" transform="rotate(-90 97.4 187.7)">2</text>
<text x="98.7" y="189.8" transform="rotate(-90 98.7 189.8)">2</text>
<text x="100" y="187.7" transform="rotate(-90 100 187.7)">1</text>
<text x="101.2" y="189.8" transform="rotate(-90 101.2 189.8)">1</text>
</g>
<g font-size="1.8" fill="#000080">
<text x="27.8" y="26.1">TP8</text>
<text x="243.7" y="29.9">MP1584EN</text>
<text x="243.7" y="27.4">U3</text>
<text x="27.8" y="32.4">TP9</text>
<text x="27.8" y="38.8">TP10</text>
<text x="27.8" y="45.1">TP11</text>
<text x="27.8" y="51.5">TP12</text>
<text x="27.8" y="57.8">TP13</text>
<text x="27.8" y="64.2">TP14</text>
<text x="27.8" y="70.5">TP15</text>
<text x="27.8" y="76.9">TP16</text>
<text x="234.7" y="72.8">BATERIA</text>
<text x="248.8" y="73.1">U6</text>
<text x="248.8" y="75.6">MODULO_INA226</text>
<text x="27.8" y="83.2">TP17</text>
<text x="83.7" y="79.4">CN18</text>
<text x="93.9" y="79.4">CN13</text>
<text x="104" y="79.4">CN16</text>
<text x="114.2" y="79.4">CN17</text>
<text x="124.3" y="79.4">CN23</text>
<text x="134.5" y="79.4">CN19</text>
<text x="218.2" y="80.4">BATERIA</text>
<text x="27.8" y="89.6">TP18</text>
<text x="182.8" y="88.3">U4</text>
<text x="27.8" y="95.9">TP19</text>
<text x="182.8" y="90.9">TB6612FNG</text>
<text x="27.8" y="102.3">TP20</text>
<text x="27.8" y="108.6">TP21</text>
<text x="27.8" y="115">TP22</text>
<text x="82.4" y="116.3">CN21</text>
<text x="92.6" y="116.3">CN24</text>
<text x="102.7" y="116.3">CN15</text>
<text x="112.9" y="116.3">CN14</text>
<text x="123.1" y="116.3">CN22</text>
<text x="133.2" y="116.3">CN20</text>
<text x="233.4" y="122.3">BATERIA</text>
<text x="34.2" y="195">CN8</text>
<text x="44.3" y="195">CN6</text>
<text x="54.5" y="195">CN7</text>
<text x="64.6" y="195">CN9</text>
<text x="74.8" y="195">CN11</text>
<text x="85" y="195">CN10</text>
<text x="95.1" y="195">CN12</text>
</g>
<g font-size="1.8" fill="#00f">
<text x="83.7" y="82">22232031</text>
<text x="93.9" y="82">22232031</text>
<text x="104" y="82">22232031</text>
<text x="114.2" y="82">22232031</text>
<text x="124.3" y="82">22232031</text>
<text x="134.5" y="82">22232031</text>
<text x="82.4" y="118.8">22232031</text>
<text x="92.6" y="118.8">22232031</text>
<text x="102.7" y="118.8">22232031</text>
<text x="112.9" y="118.8">22232031</text>
<text x="123.1" y="118.8">22232031</text>
<text x="133.2" y="118.8">22232031</text>
<text x="218.3" y="136.6">KF301-5.0-2P</text>
<text x="34.2" y="197.5">22232031</text>
<text x="44.3" y="197.5">22232031</text>
<text x="54.5" y="197.5">22232031</text>
<text x="64.6" y="197.5">22232031</text>
<text x="74.8" y="197.5">22232031</text>
<text x="85" y="197.5">22232031</text>
<text x="95.1" y="197.5">22232021</text>
</g>
<g font-size="1.7">
<text x="76.1" y="31">Sistema de sensores de Navegação e de Atuação e Odometria</text>
<text x="153.5" y="34.8">Subsistema de atuação</text>
</g>
<text font-size="1.6" fill="#000080" x="218.3" y="126.4">U20</text>
</svg>
